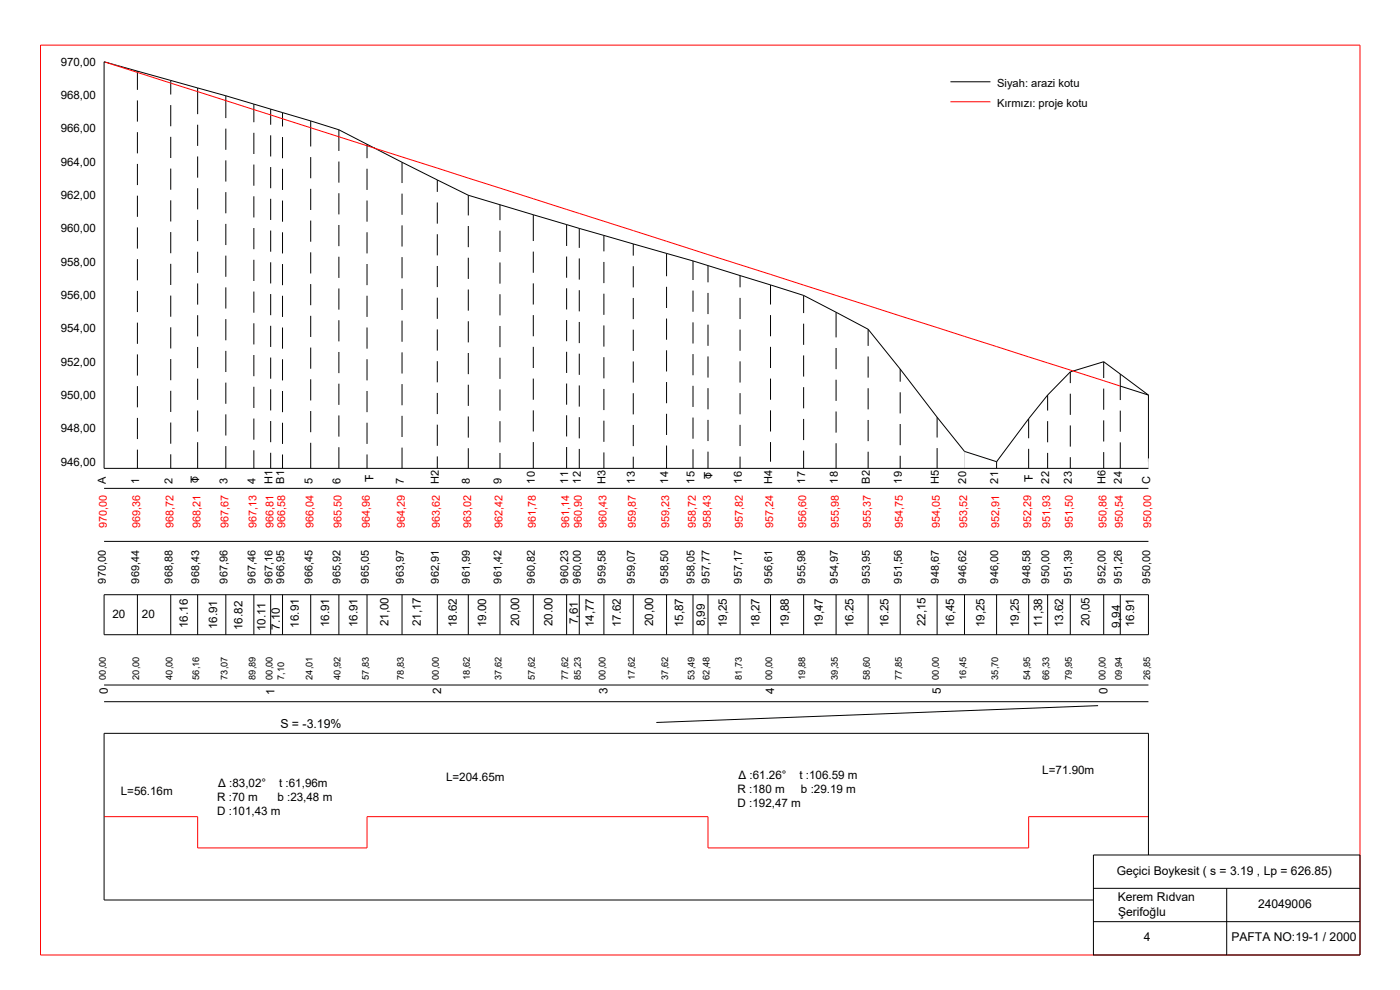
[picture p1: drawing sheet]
<svg xmlns="http://www.w3.org/2000/svg" width="420mm" height="297mm" viewBox="0 0 420 297" stroke-linecap="round" stroke-linejoin="round" font-family="sans-serif">
<!-- layer: PAFTA -->
<path d="M12.2 13.5h396v273h-396z" fill="none" stroke="#f00" stroke-width=".3"/>
<!-- layer: YARDIMCI -->
<g fill="none" stroke="#000" stroke-width=".3">
<path d="M41.2 21.3v5.7M41.2 30.1v6.4M41.2 39.7v6.3M51.2 24.1v4.3M51.2 31.5v6.4M59.3 26.4v7.9M59.3 37.4v6.4M67.8 28.7v6.7M67.8 38.6v6.4M76.2 31.2v5.5M76.2 39.8v6.4M81.2 32.7v4.7"/>
<path d="M84.8 33.8v4.1M93.2 36.3v7.7M101.7 38.9v6.4M41.2 49.2v6.3M41.2 58.7v6.4M51.2 41.1v6.3M51.2 50.6v6.3M59.3 47v6.3M59.3 56.5v6.3M67.8 48.1v6.4M67.8 57.7v6.3M76.2 49.4v6.3"/>
<path d="M76.2 58.9v6.3M81.2 40.6v6.4M81.2 50.1v6.4M81.2 59.7v6.3M84.8 41.1v6.4M84.8 50.6v6.4M93.2 47.1v6.4M93.2 56.7v6.3M101.7 48.5v6.3M101.7 58v6.3M110.1 43.3v4.2M110.1 50.6v6.4"/>
<path d="M120.7 48.7v6.2M120.7 58.1v6.3M131.2 54v3.6M140.5 58.6v6M41.2 68.2v6.4M41.2 77.8v6.3M51.2 60.1v6.4M51.2 69.6v6.4M51.2 79.2v6.3M59.3 66v6.4M59.3 75.5v6.4M67.8 67.2v6.3"/>
<path d="M67.8 76.7v6.4M76.2 68.4v6.4M76.2 77.9v6.4M81.2 69.2v6.3M81.2 78.7v6.4M84.8 60.2v6.3M84.8 69.7v6.3M84.8 79.2v6.4M93.2 66.2v6.3M93.2 75.7v6.4M101.7 67.5v6.4M101.7 77v6.4"/>
<path d="M110.1 60.2v6.3M110.1 69.7v6.3M110.1 79.2v6.4M120.7 67.6v6.4M120.7 77.1v6.4M131.2 60.8v6.3M131.2 70.3v6.3M131.2 79.8v6.3M140.5 67.8v6.4M140.5 77.3v6.4M150 61.4v4.7M150 69.2v6.4"/>
<path d="M150 78.8v6.3M160 64.4v7.9M160 75.5v6.3M170 67.4v6.4M170 77v6.3M173.8 68.5v5.9M173.8 77.5v6.4M181.2 70.6v4.8M181.2 78.6v6.3M190.1 73.2v3.5M190.1 79.9v6.3M200 76v6.9"/>
<path d="M208 78.3v5.7M212.5 79.7v5M41.2 87.3v6.3M41.2 96.8v6.4M51.2 88.7v6.3M51.2 98.2v6.4M59.3 85.1v6.3M59.3 94.6v6.3M67.8 86.2v6.4M67.8 95.8v6.3M76.2 87.5v6.3M76.2 97v6.3"/>
<path d="M81.2 88.2v6.4M81.2 97.8v6.3M84.8 88.7v6.4M84.8 98.3v6.3M93.2 85.2v6.4M93.2 94.8v6.3M101.7 86.6v6.3M101.7 96.1v6.3M110.1 88.7v6.4M110.1 98.3v6.3M120.7 86.7v6.3M120.7 96.2v6.3"/>
<path d="M131.2 89.3v6.4M131.2 98.8v6.4M140.5 86.9v6.3M140.5 96.4v6.3M150 88.3v6.3M150 97.8v6.4M160 85v6.4M160 94.5v6.4M170 86.5v6.4M170 96v6.4M173.8 87.1v6.3M173.8 96.6v6.3"/>
<path d="M181.2 88.1v6.4M181.2 97.6v6.4M190.1 89.4v6.4M190.1 98.9v6.4M200 86.1v6.3M200 95.6v6.3M208 87.2v6.3M208 96.7v6.4M212.5 87.9v6.3M212.5 97.4v6.4M222.1 82.7v3.5M222.1 89.4v6.3"/>
<path d="M222.1 98.9v6.4M231.2 85.5v5.9M231.2 94.5v6.4M241.2 88.6v5.3M241.2 97.1v6.4M250.9 93.7v7.5M260.5 98.8v5M41.2 106.3v6.4M41.2 115.9v6.3M51.2 107.7v6.4M51.2 117.3v6.3M59.3 104.1v6.4"/>
<path d="M59.3 113.6v6.4M67.8 105.3v6.3M67.8 114.8v6.4M76.2 106.5v6.4M76.2 116v6.4M81.2 107.3v6.3M81.2 116.8v6.4M84.8 107.8v6.3M84.8 117.3v6.4M93.2 104.3v6.3M93.2 113.8v6.4M101.7 105.6v6.4"/>
<path d="M101.7 115.1v6.4M110.1 107.8v6.3M110.1 117.3v6.4M120.7 105.7v6.4M120.7 115.2v6.4M131.2 108.4v6.3M131.2 117.9v6.3M140.5 105.9v6.4M140.5 115.4v6.4M150 107.3v6.4M150 116.9v6.3M160 104.1v6.3"/>
<path d="M160 113.6v6.3M170 105.6v6.3M170 115.1v6.3M173.8 106.1v6.4M173.8 115.6v6.4M181.2 107.2v6.3M181.2 116.7v6.3M190.1 108.5v6.3M190.1 118v6.3M200 105.1v6.4M200 114.6v6.4M208 106.2v6.4"/>
<path d="M208 115.8v6.3M212.5 106.9v6.4M212.5 116.5v6.3M222.1 108.4v6.4M222.1 118v6.3M231.2 104.1v6.3M231.2 113.6v6.3M241.2 106.6v6.4M241.2 116.2v6.3M250.9 104.4v6.4M250.9 113.9v6.4M260.5 107v6.3"/>
<path d="M260.5 116.5v6.3M270.2 110.7v3.8M270.2 117.7v6.4M314.4 118.5v4.7M321.2 111.6v3.3M321.2 118.1v6.4M331.2 108.5v4.9M331.2 116.6v6.4M336.2 112.2v7.8M344.7 118.5v20M41.2 125.4v6.3M41.2 134.9v5.6"/>
<path d="M51.2 126.8v6.3M51.2 136.3v4.2M59.3 123.2v6.3M59.3 132.7v7.8M67.8 124.3v6.4M67.8 133.9v6.6M76.2 125.6v6.3M76.2 135.1v5.4M81.2 126.3v6.4M81.2 135.9v4.6M84.8 126.8v6.4M84.8 136.4v4.1"/>
<path d="M93.2 123.3v6.4M93.2 132.9v7.6M101.7 124.7v6.3M101.7 134.2v6.3M110.1 126.8v6.4M110.1 136.4v4.1M120.7 124.8v6.3M120.7 134.3v6.2M131.2 127.4v6.4M131.2 136.9v3.6M140.5 125v6.3M140.5 134.5v6"/>
<path d="M150 126.4v6.3M150 135.9v4.6M160 123.1v6.4M160 132.6v7.9M170 124.6v6.4M170 134.1v6.4M173.8 125.2v6.3M173.8 134.7v5.8M181.2 126.2v6.4M181.2 135.7v4.8M190.1 127.5v6.4M190.1 137v3.5"/>
<path d="M200 124.2v6.3M200 133.7v6.8M208 125.3v6.3M208 134.8v5.7M212.5 126v6.3M212.5 135.5v5M222.1 127.5v6.3M222.1 137v3.5M231.2 123.1v6.4M231.2 132.6v5.9M241.2 125.7v6.3M241.2 135.2v5.3"/>
<path d="M250.9 123.5v6.3M250.9 133v7.5M260.5 126v6.4M260.5 135.5v5M270.2 127.2v6.4M270.2 136.8v3.7M281.2 125.2v6.1M281.2 134.4v6.1M308.7 125.6v5.9M308.7 134.7v5.8M314.4 126.4v6.3M314.4 135.9v4.6"/>
<path d="M321.2 127.6v6.4M321.2 137.2v3.3M331.2 126.1v6.4M331.2 135.7v4.8M336.2 123.2v6.4M336.2 132.7v7.8"/>
</g>
<path d="M289.5 135.4v5.1M299.1 138.5h.1M344.7 137.5v3" fill="none" stroke="#dcdcdc" stroke-width=".3"/>
<!-- layer: ARAZI_SIYAH -->
<path d="M31.2 18.5l36.6 10.2 33.9 10.2 38.8 19.7 29.5 8.8a2229.6 2229.6 0 0 1 71.2 21.2l19.3 10.2 29 36.6 9.6 3.1 9.6-12.9 5.7-7.1 6.8-6.9 10-3.1 13.5 10M285.2 24.5h12" fill="none" stroke="#000" stroke-width=".3"/>
<!-- layer: PROJE_KIRMIZI -->
<path d="M31.2 18.5l305 97.3M285.2 30.5h12" fill="none" stroke="#f00" stroke-width=".3"/>
<path d="M336.2 115.8l8.5 2.7" fill="none" stroke="#000" stroke-width=".3"/>
<!-- layer: ANTET -->
<path d="M408.2 256.5h-80v30h80M328.2 276.5h80M328.2 266.5h80M368.1 266.5v20" fill="none" stroke="#000" stroke-width=".3"/>
<!-- layer: 0 -->
<g fill="none" stroke="#000" stroke-width=".3">
<path d="M31.2 18.5v122h313.5M299.1 138.5v2M31.2 146.5h313.5M31.2 162.4h313.5M31.2 178.4h313.5v12h-313.5zM41.2 178.4v12M51.2 178.4v12M59.3 178.4v12M67.8 178.4v12M76.2 178.4v12M81.2 178.4v12M84.8 178.4v12"/>
<path d="M93.2 178.4v12M101.7 178.4v12M110.1 178.4v12M120.7 178.4v12M131.2 178.4v12M140.5 178.4v12M150 178.4v12M160 178.4v12M170 178.4v12M173.8 178.4v12M181.2 178.4v12M190.1 178.4v12"/>
<path d="M200 178.4v12M208 178.4v12M212.5 178.4v12M222.1 178.4v12M231.2 178.4v12M241.2 178.4v12M250.9 178.4v12M260.5 178.4v12M270.2 178.4v12M281.2 178.4v12M289.5 178.4v12M299.1 178.4v12"/>
<path d="M308.7 178.4v12M314.4 178.4v12M321.2 178.4v12M331.2 178.4v12M336.2 178.4v12M31.2 210.5h313.5M31.2 205.5h313.5M344.7 256.5v-36.5h-313.5v50h297M408.2 256.5v30"/>
</g>
<path d="M31.2 245h28.1v9.4h50.8v-9.4h102.4v9.4h96.2v-9.4h36" fill="none" stroke="#f00" stroke-width=".3"/>
<!-- layer: EKSEN -->
<path d="M329.6 211.7l-132.6 5.1" fill="none" stroke="#000" stroke-width=".3"/>
<text font-size="3.7" x="84.1" y="218.3">S = -3.19%</text>
<g font-size="3.6">
<text x="335.1" y="262.4">Geçici Boykesit ( s = 3.19 , Lp = 626.85)</text>
<text x="335.4" y="270.3">Kerem Rıdvan</text>
<text x="335.5" y="274.7">Şerifoğlu</text>
<text x="377.5" y="272.3">24049006</text>
<text x="343.3" y="282.3">4</text>
<text x="369.6" y="282.3">PAFTA NO:19-1 / 2000</text>
</g>
<g font-size="3.5">
<text x="213.9" y="143.8" transform="rotate(-90 213.9 143.8)">1</text>
<text x="59.8" y="144.9" transform="rotate(-90 59.8 144.9)">1</text>
<text x="112.1" y="144.7" transform="rotate(-90 112.1 144.7)">2</text>
<text x="310" y="144.6" transform="rotate(-90 310 144.6)">2</text>
<text x="33.7" y="185.4">20</text>
<text x="42.6" y="185.3">20</text>
<text x="56.4" y="188.4" transform="rotate(-90 56.4 188.4)">16.16</text>
<text x="65.1" y="188.8" transform="rotate(-90 65.1 188.8)">16.91</text>
<text x="72.8" y="189" transform="rotate(-90 72.8 189)">16.82</text>
<text x="79.7" y="189.4" transform="rotate(-90 79.7 189.4)">10.11</text>
<text x="84" y="189" transform="rotate(-90 84 189)">7.10</text>
<text x="89.7" y="188.3" transform="rotate(-90 89.7 188.3)">16.91</text>
<text x="98.8" y="188.2" transform="rotate(-90 98.8 188.2)">16.91</text>
<text x="107.3" y="188.2" transform="rotate(-90 107.3 188.2)">16.91</text>
<text x="116.6" y="187.9" transform="rotate(-90 116.6 187.9)">21,00</text>
<text x="126.3" y="187.9" transform="rotate(-90 126.3 187.9)">21,17</text>
<text x="137.1" y="188.2" transform="rotate(-90 137.1 188.2)">18.62</text>
<text x="145.9" y="188.2" transform="rotate(-90 145.9 188.2)">19.00</text>
<text x="155.8" y="187.9" transform="rotate(-90 155.8 187.9)">20,00</text>
<text x="165.8" y="187.9" transform="rotate(-90 165.8 187.9)">20.00</text>
<text x="173.4" y="187.3" transform="rotate(-90 173.4 187.3)">7,61</text>
<text x="178.2" y="188.2" transform="rotate(-90 178.2 188.2)">14,77</text>
<text x="186.3" y="188.2" transform="rotate(-90 186.3 188.2)">17.62</text>
<text x="196" y="187.9" transform="rotate(-90 196 187.9)">20,00</text>
<text x="205" y="188.2" transform="rotate(-90 205 188.2)">15,87</text>
<text x="211.5" y="187.9" transform="rotate(-90 211.5 187.9)">8,99</text>
<text x="218.1" y="188.2" transform="rotate(-90 218.1 188.2)">19,25</text>
<text x="228" y="188.2" transform="rotate(-90 228 188.2)">18,27</text>
<text x="236.7" y="188.2" transform="rotate(-90 236.7 188.2)">19,88</text>
<text x="246.9" y="188.2" transform="rotate(-90 246.9 188.2)">19,47</text>
<text x="256.1" y="188.2" transform="rotate(-90 256.1 188.2)">16.25</text>
<text x="266.6" y="188.2" transform="rotate(-90 266.6 188.2)">16.25</text>
<text x="277.7" y="187.9" transform="rotate(-90 277.7 187.9)">22,15</text>
<text x="286.4" y="188.2" transform="rotate(-90 286.4 188.2)">16,45</text>
<text x="295.5" y="188.2" transform="rotate(-90 295.5 188.2)">19,25</text>
<text x="305.8" y="188.2" transform="rotate(-90 305.8 188.2)">19,25</text>
<text x="312.8" y="188.2" transform="rotate(-90 312.8 188.2)">11,38</text>
<text x="319" y="188.2" transform="rotate(-90 319 188.2)">13.62</text>
<text x="327" y="187.9" transform="rotate(-90 327 187.9)">20,05</text>
<text x="336.2" y="188.3" transform="rotate(-90 336.2 188.3)">9,94</text>
<text x="340.3" y="188.2" transform="rotate(-90 340.3 188.2)">16.91</text>
<text x="32.4" y="208.3" transform="rotate(-90 32.4 208.3)">0</text>
<text x="82.4" y="208.5" transform="rotate(-90 82.4 208.5)">1</text>
<text x="132.4" y="208.3" transform="rotate(-90 132.4 208.3)">2</text>
<text x="182.4" y="208.3" transform="rotate(-90 182.4 208.3)">3</text>
<text x="232.4" y="208.2" transform="rotate(-90 232.4 208.2)">4</text>
<text x="282.4" y="208.3" transform="rotate(-90 282.4 208.3)">5</text>
<text x="332.4" y="208.3" transform="rotate(-90 332.4 208.3)">0</text>
<text x="221.6" y="233.7">Δ :61.26°</text>
<text x="239.9" y="233.7">t :106.59 m</text>
<text x="312.8" y="232.1">L=71.90m</text>
<text x="36.2" y="238.4">L=56.16m</text>
<text x="65.5" y="236.2">Δ :83,02°</text>
<text x="83.8" y="236.2">t :61,96m</text>
<text x="133.9" y="234.4">L=204.65m</text>
<text x="221.4" y="237.9">R :180 m</text>
<text x="240.4" y="237.9">b :29.19 m</text>
<text x="65.2" y="240.4">R :70 m</text>
<text x="65.2" y="244.6">D :101,43 m</text>
<text x="83.3" y="240.4">b :23,48 m</text>
<text x="221.4" y="242.1">D :192,47 m</text>
</g>
<g font-size="3.4">
<text x="18.2" y="19.7">970,00</text>
<text x="18.2" y="29.7">968,00</text>
<text x="299.2" y="26">Siyah: arazi kotu</text>
<text x="299.2" y="32">Kırmızı: proje kotu</text>
<text x="18.2" y="39.7">966,00</text>
<text x="18.2" y="49.7">964,00</text>
<text x="18.2" y="59.7">962,00</text>
<text x="18.2" y="69.7">960,00</text>
<text x="18.2" y="79.7">958,00</text>
<text x="18.2" y="89.7">956,00</text>
<text x="18.2" y="99.7">954,00</text>
<text x="18.2" y="109.7">952,00</text>
<text x="18.2" y="119.7">950,00</text>
<text x="18.2" y="129.7">948,00</text>
<text x="18.2" y="139.7">946,00</text>
</g>
<g font-size="3.3">
<text x="31.7" y="145.1" transform="rotate(-90 31.7 145.1)">A</text>
<text x="41.7" y="145.1" transform="rotate(-90 41.7 145.1)">1</text>
<text x="51.7" y="145.1" transform="rotate(-90 51.7 145.1)">2</text>
<text x="68.3" y="145.1" transform="rotate(-90 68.3 145.1)">3</text>
<text x="76.7" y="145.1" transform="rotate(-90 76.7 145.1)">4</text>
<text x="81.7" y="145.1" transform="rotate(-90 81.7 145.1)">H1</text>
<text x="85.3" y="145.1" transform="rotate(-90 85.3 145.1)">B1</text>
<text x="93.7" y="145.1" transform="rotate(-90 93.7 145.1)">5</text>
<text x="102.2" y="145.1" transform="rotate(-90 102.2 145.1)">6</text>
<text x="121.2" y="145.1" transform="rotate(-90 121.2 145.1)">7</text>
<text x="131.7" y="145.1" transform="rotate(-90 131.7 145.1)">H2</text>
<text x="141.1" y="145.1" transform="rotate(-90 141.1 145.1)">8</text>
<text x="150.5" y="145.1" transform="rotate(-90 150.5 145.1)">9</text>
<text x="160.5" y="145.1" transform="rotate(-90 160.5 145.1)">10</text>
<text x="170.5" y="145.1" transform="rotate(-90 170.5 145.1)">11</text>
<text x="174.4" y="145.1" transform="rotate(-90 174.4 145.1)">12</text>
<text x="181.7" y="145.1" transform="rotate(-90 181.7 145.1)">H3</text>
<text x="190.5" y="145.1" transform="rotate(-90 190.5 145.1)">13</text>
<text x="200.6" y="145.1" transform="rotate(-90 200.6 145.1)">14</text>
<text x="208.5" y="145.1" transform="rotate(-90 208.5 145.1)">15</text>
<text x="222.6" y="145.1" transform="rotate(-90 222.6 145.1)">16</text>
<text x="231.7" y="145.1" transform="rotate(-90 231.7 145.1)">H4</text>
<text x="241.7" y="145.1" transform="rotate(-90 241.7 145.1)">17</text>
<text x="251.4" y="145.1" transform="rotate(-90 251.4 145.1)">18</text>
<text x="261" y="145.1" transform="rotate(-90 261 145.1)">B2</text>
<text x="270.7" y="145.1" transform="rotate(-90 270.7 145.1)">19</text>
<text x="281.7" y="145.1" transform="rotate(-90 281.7 145.1)">H5</text>
<text x="290" y="145.1" transform="rotate(-90 290 145.1)">20</text>
<text x="299.6" y="145.1" transform="rotate(-90 299.6 145.1)">21</text>
<text x="314.9" y="145.1" transform="rotate(-90 314.9 145.1)">22</text>
<text x="321.7" y="145.1" transform="rotate(-90 321.7 145.1)">23</text>
<text x="331.7" y="145.1" transform="rotate(-90 331.7 145.1)">H6</text>
<text x="336.7" y="145.1" transform="rotate(-90 336.7 145.1)">24</text>
<text x="345.2" y="145.1" transform="rotate(-90 345.2 145.1)">C</text>
<text x="31.7" y="175.1" transform="rotate(-90 31.7 175.1)">970,00</text>
<text x="41.7" y="175.1" transform="rotate(-90 41.7 175.1)">969,44</text>
<text x="51.7" y="175.1" transform="rotate(-90 51.7 175.1)">968,88</text>
<text x="59.8" y="175.1" transform="rotate(-90 59.8 175.1)">968,43</text>
<text x="68.3" y="175.1" transform="rotate(-90 68.3 175.1)">967,96</text>
<text x="76.7" y="175.1" transform="rotate(-90 76.7 175.1)">967,46</text>
<text x="81.7" y="175.1" transform="rotate(-90 81.7 175.1)">967,16</text>
<text x="85.3" y="175.1" transform="rotate(-90 85.3 175.1)">966,95</text>
<text x="93.7" y="175.1" transform="rotate(-90 93.7 175.1)">966,45</text>
<text x="102.2" y="175.1" transform="rotate(-90 102.2 175.1)">965,92</text>
<text x="110.7" y="175.1" transform="rotate(-90 110.7 175.1)">965,05</text>
<text x="121.2" y="175.1" transform="rotate(-90 121.2 175.1)">963,97</text>
<text x="131.7" y="175.1" transform="rotate(-90 131.7 175.1)">962,91</text>
<text x="141.1" y="175.1" transform="rotate(-90 141.1 175.1)">961,99</text>
<text x="150.5" y="175.1" transform="rotate(-90 150.5 175.1)">961,42</text>
<text x="160.5" y="175.1" transform="rotate(-90 160.5 175.1)">960,82</text>
<text x="170.5" y="175.1" transform="rotate(-90 170.5 175.1)">960,23</text>
<text x="174.4" y="175.1" transform="rotate(-90 174.4 175.1)">960,00</text>
<text x="181.7" y="175.1" transform="rotate(-90 181.7 175.1)">959,58</text>
<text x="190.5" y="175.1" transform="rotate(-90 190.5 175.1)">959,07</text>
<text x="200.6" y="175.1" transform="rotate(-90 200.6 175.1)">958,50</text>
<text x="208.5" y="175.1" transform="rotate(-90 208.5 175.1)">958,05</text>
<text x="213" y="175.1" transform="rotate(-90 213 175.1)">957,77</text>
<text x="222.6" y="175.1" transform="rotate(-90 222.6 175.1)">957,17</text>
<text x="231.7" y="175.1" transform="rotate(-90 231.7 175.1)">956,61</text>
<text x="241.7" y="175.1" transform="rotate(-90 241.7 175.1)">955,98</text>
<text x="251.4" y="175.1" transform="rotate(-90 251.4 175.1)">954,97</text>
<text x="261" y="175.1" transform="rotate(-90 261 175.1)">953,95</text>
<text x="270.7" y="175.1" transform="rotate(-90 270.7 175.1)">951,56</text>
<text x="281.7" y="175.1" transform="rotate(-90 281.7 175.1)">948,67</text>
<text x="290" y="175.1" transform="rotate(-90 290 175.1)">946,62</text>
<text x="299.6" y="175.1" transform="rotate(-90 299.6 175.1)">946,00</text>
<text x="309.2" y="175.1" transform="rotate(-90 309.2 175.1)">948,58</text>
<text x="314.9" y="175.1" transform="rotate(-90 314.9 175.1)">950,00</text>
<text x="321.7" y="175.1" transform="rotate(-90 321.7 175.1)">951,39</text>
<text x="331.7" y="175.1" transform="rotate(-90 331.7 175.1)">952,00</text>
<text x="336.7" y="175.1" transform="rotate(-90 336.7 175.1)">951,26</text>
<text x="345.2" y="175.1" transform="rotate(-90 345.2 175.1)">950,00</text>
</g>
<g font-size="3.3" fill="#f00">
<text x="32" y="158.5" transform="rotate(-90 32 158.5)">970,00</text>
<text x="42" y="158.5" transform="rotate(-90 42 158.5)">969,36</text>
<text x="52" y="158.5" transform="rotate(-90 52 158.5)">968,72</text>
<text x="60.1" y="158.5" transform="rotate(-90 60.1 158.5)">968,21</text>
<text x="68.6" y="158.5" transform="rotate(-90 68.6 158.5)">967,67</text>
<text x="77" y="158.5" transform="rotate(-90 77 158.5)">967,13</text>
<text x="82" y="158.5" transform="rotate(-90 82 158.5)">966,81</text>
<text x="85.6" y="158.5" transform="rotate(-90 85.6 158.5)">966,58</text>
<text x="94.1" y="158.5" transform="rotate(-90 94.1 158.5)">966,04</text>
<text x="102.5" y="158.5" transform="rotate(-90 102.5 158.5)">965,50</text>
<text x="111" y="158.5" transform="rotate(-90 111 158.5)">964,96</text>
<text x="121.5" y="158.5" transform="rotate(-90 121.5 158.5)">964,29</text>
<text x="132" y="158.5" transform="rotate(-90 132 158.5)">963,62</text>
<text x="141.4" y="158.5" transform="rotate(-90 141.4 158.5)">963,02</text>
<text x="150.9" y="158.5" transform="rotate(-90 150.9 158.5)">962,42</text>
<text x="160.9" y="158.5" transform="rotate(-90 160.9 158.5)">961,78</text>
<text x="170.9" y="158.5" transform="rotate(-90 170.9 158.5)">961,14</text>
<text x="174.7" y="158.5" transform="rotate(-90 174.7 158.5)">960,90</text>
<text x="182.1" y="158.5" transform="rotate(-90 182.1 158.5)">960,43</text>
<text x="190.9" y="158.5" transform="rotate(-90 190.9 158.5)">959,87</text>
<text x="200.9" y="158.5" transform="rotate(-90 200.9 158.5)">959,23</text>
<text x="208.8" y="158.5" transform="rotate(-90 208.8 158.5)">958,72</text>
<text x="213.3" y="158.5" transform="rotate(-90 213.3 158.5)">958,43</text>
<text x="222.9" y="158.5" transform="rotate(-90 222.9 158.5)">957,82</text>
<text x="232" y="158.5" transform="rotate(-90 232 158.5)">957,24</text>
<text x="242" y="158.5" transform="rotate(-90 242 158.5)">956,60</text>
<text x="251.7" y="158.5" transform="rotate(-90 251.7 158.5)">955,98</text>
<text x="261.3" y="158.5" transform="rotate(-90 261.3 158.5)">955,37</text>
<text x="271" y="158.5" transform="rotate(-90 271 158.5)">954,75</text>
<text x="282" y="158.5" transform="rotate(-90 282 158.5)">954,05</text>
<text x="290.3" y="158.5" transform="rotate(-90 290.3 158.5)">953,52</text>
<text x="299.9" y="158.5" transform="rotate(-90 299.9 158.5)">952,91</text>
<text x="309.5" y="158.5" transform="rotate(-90 309.5 158.5)">952,29</text>
<text x="315.2" y="158.5" transform="rotate(-90 315.2 158.5)">951,93</text>
<text x="322" y="158.5" transform="rotate(-90 322 158.5)">951,50</text>
<text x="332" y="158.5" transform="rotate(-90 332 158.5)">950,86</text>
<text x="337" y="158.5" transform="rotate(-90 337 158.5)">950,54</text>
<text x="345.5" y="158.5" transform="rotate(-90 345.5 158.5)">950,00</text>
</g>
<g font-size="2.8">
<text x="31.7" y="203.9" transform="rotate(-90 31.7 203.9)">00,00</text>
<text x="41.7" y="203.9" transform="rotate(-90 41.7 203.9)">20,00</text>
<text x="51.7" y="203.9" transform="rotate(-90 51.7 203.9)">40,00</text>
<text x="59.8" y="203.9" transform="rotate(-90 59.8 203.9)">56,16</text>
<text x="68.3" y="203.9" transform="rotate(-90 68.3 203.9)">73,07</text>
<text x="76.7" y="203.9" transform="rotate(-90 76.7 203.9)">89,89</text>
<text x="81.7" y="203.9" transform="rotate(-90 81.7 203.9)">00,00</text>
<text x="85.3" y="203.9" transform="rotate(-90 85.3 203.9)">7,10</text>
<text x="93.7" y="203.9" transform="rotate(-90 93.7 203.9)">24,01</text>
<text x="102.2" y="203.9" transform="rotate(-90 102.2 203.9)">40,92</text>
<text x="110.7" y="203.9" transform="rotate(-90 110.7 203.9)">57,83</text>
<text x="121.2" y="203.9" transform="rotate(-90 121.2 203.9)">78,83</text>
<text x="131.7" y="203.9" transform="rotate(-90 131.7 203.9)">00,00</text>
<text x="141.1" y="203.9" transform="rotate(-90 141.1 203.9)">18,62</text>
<text x="150.5" y="203.9" transform="rotate(-90 150.5 203.9)">37,62</text>
<text x="160.5" y="203.9" transform="rotate(-90 160.5 203.9)">57,62</text>
<text x="170.5" y="203.9" transform="rotate(-90 170.5 203.9)">77,62</text>
<text x="174.4" y="203.9" transform="rotate(-90 174.4 203.9)">85,23</text>
<text x="181.7" y="203.9" transform="rotate(-90 181.7 203.9)">00,00</text>
<text x="190.5" y="203.9" transform="rotate(-90 190.5 203.9)">17,62</text>
<text x="200.6" y="203.9" transform="rotate(-90 200.6 203.9)">37,62</text>
<text x="208.5" y="203.9" transform="rotate(-90 208.5 203.9)">53,49</text>
<text x="213" y="203.9" transform="rotate(-90 213 203.9)">62,48</text>
<text x="222.6" y="203.9" transform="rotate(-90 222.6 203.9)">81,73</text>
<text x="231.7" y="203.9" transform="rotate(-90 231.7 203.9)">00,00</text>
<text x="241.7" y="203.9" transform="rotate(-90 241.7 203.9)">19,88</text>
<text x="251.4" y="203.9" transform="rotate(-90 251.4 203.9)">39,35</text>
<text x="261" y="203.9" transform="rotate(-90 261 203.9)">58,60</text>
<text x="270.7" y="203.9" transform="rotate(-90 270.7 203.9)">77,85</text>
<text x="281.7" y="203.9" transform="rotate(-90 281.7 203.9)">00,00</text>
<text x="290" y="203.9" transform="rotate(-90 290 203.9)">16,45</text>
<text x="299.6" y="203.9" transform="rotate(-90 299.6 203.9)">35,70</text>
<text x="309.2" y="203.9" transform="rotate(-90 309.2 203.9)">54,95</text>
<text x="314.9" y="203.9" transform="rotate(-90 314.9 203.9)">66,33</text>
<text x="321.7" y="203.9" transform="rotate(-90 321.7 203.9)">79,95</text>
<text x="331.7" y="203.9" transform="rotate(-90 331.7 203.9)">00,00</text>
<text x="336.7" y="203.9" transform="rotate(-90 336.7 203.9)">09,94</text>
<text x="345.2" y="203.9" transform="rotate(-90 345.2 203.9)">26,85</text>
</g>
</svg>
